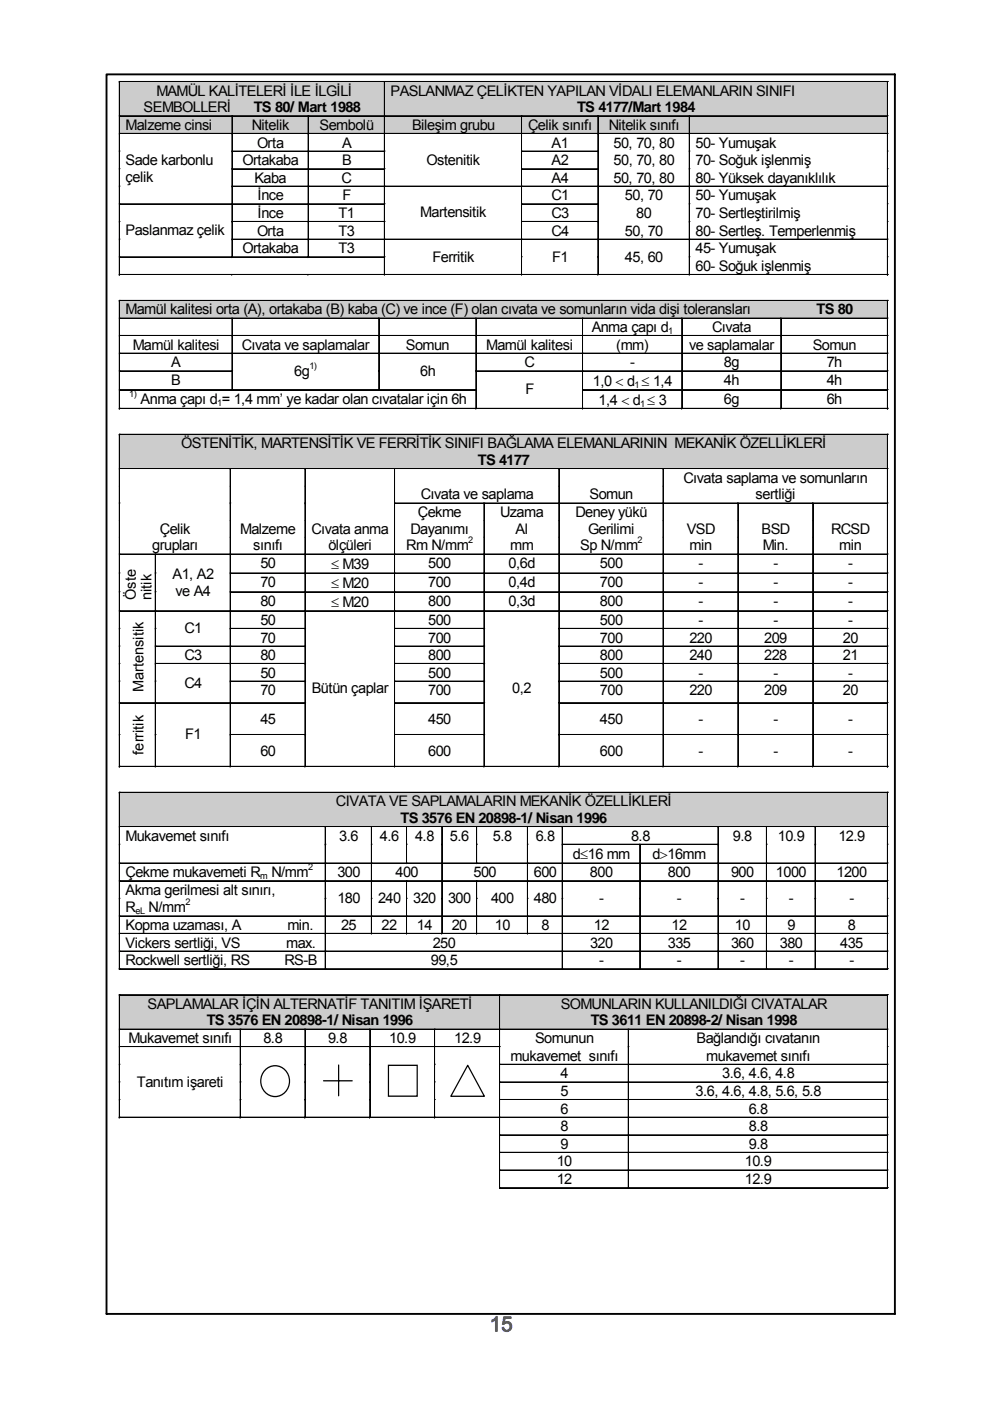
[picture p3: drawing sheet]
<svg xmlns="http://www.w3.org/2000/svg" width="210mm" height="297mm" viewBox="0 0 210 297" stroke-linecap="round" stroke-linejoin="round" font-family="sans-serif">
<path d="M22.6 15.8h167.1v262.8h-167.1z" fill="none" stroke="#000" stroke-width=".4"/>
<g fill="#ccc">
<path d="M26.6 17.5h53.7v3.5h-53.7z"/>
<path d="M26.6 21h53.7v3.5h-53.7z"/>
<path d="M25.5 17.5h1.1v7h-1.1z"/>
<path d="M80.3 17.5h1.2v7h-1.2z"/>
<path d="M82.8 17.5h104.2v3.5h-104.2z"/>
<path d="M82.8 21h104.2v3.5h-104.2z"/>
<path d="M81.7 17.5h1.1v7h-1.1z"/>
<path d="M187 17.5h1.2v7h-1.2z"/>
</g>
<path d="M25.3 17.3h.2v.2h-.2zM81.5 17.3h.2v.2h-.2zM188.2 17.3h.1v.2h-.1z" fill="#000"/>
<path d="M25.4 17.5v7M25.5 17.4h56M81.5 17.3v7.2M81.6 17.5v7M81.7 17.4h106.5M188.2 17.3v7.2M188.2 17.5v7M188.3 17.3h-163v7.2" fill="none" stroke="#000" stroke-width=".21"/>
<g fill="#ccc">
<path d="M26.6 24.7h21.4v3.6h-21.4z"/>
<path d="M25.5 24.7h1.1v3.6h-1.1z"/>
<path d="M48 24.7h1.2v3.6h-1.2z"/>
<path d="M50.5 24.7h13.7v3.6h-13.7z"/>
<path d="M49.3 24.7h1.2v3.6h-1.2z"/>
<path d="M64.2 24.7h1.1v3.6h-1.1z"/>
<path d="M66.7 24.7h13.6v3.6h-13.6z"/>
<path d="M65.5 24.7h1.2v3.6h-1.2z"/>
<path d="M80.3 24.7h1.2v3.6h-1.2z"/>
<path d="M82.8 24.7h26.6v3.6h-26.6z"/>
<path d="M81.7 24.7h1.1v3.6h-1.1z"/>
<path d="M109.4 24.7h1.2v3.6h-1.2z"/>
<path d="M111.9 24.7h13.7v3.6h-13.7z"/>
<path d="M110.7 24.7h1.2v3.6h-1.2z"/>
<path d="M125.6 24.7h1.1v3.6h-1.1z"/>
<path d="M128.1 24.7h16.9v3.6h-16.9z"/>
<path d="M126.9 24.7h1.2v3.6h-1.2z"/>
<path d="M145 24.7h1.1v3.6h-1.1z"/>
<path d="M147.5 24.7h39.5v3.6h-39.5z"/>
<path d="M146.3 24.7h1.2v3.6h-1.2z"/>
<path d="M187 24.7h1.2v3.6h-1.2z"/>
</g>
<g fill="#000">
<path d="M25.3 24.5h.2v.2h-.2zM25.3 28.3h.2v.2h-.2zM25.3 32h.2v.2h-.2zM25.3 35.8h.2v.1h-.2zM25.3 39.5h.2v.1h-.2zM49.2 24.5h.1v.2h-.1zM49.2 28.3h.1v.2h-.1zM49.2 32h.1v.2h-.1zM49.2 35.8h.1v.1h-.1zM49.2 39.5h.1v.1h-.1zM65.3 24.5h.2v.2h-.2zM65.3 28.3h.2v.2h-.2z"/>
<path d="M65.3 32h.2v.2h-.2zM65.3 35.8h.2v.1h-.2zM65.3 39.5h.2v.1h-.2zM81.5 24.5h.2v.2h-.2zM81.5 28.3h.2v.2h-.2zM81.5 32h.2v.2h-.2zM81.5 35.8h.2v.1h-.2zM81.5 39.5h.2v.1h-.2zM110.6 24.5h.1v.2h-.1zM110.6 28.3h.1v.2h-.1zM110.6 32h.1v.2h-.1zM110.6 35.8h.1v.1h-.1z"/>
<path d="M110.6 39.5h.1v.1h-.1zM126.7 24.5h.2v.2h-.2zM126.7 28.3h.2v.2h-.2zM126.7 32h.2v.2h-.2zM126.7 35.8h.2v.1h-.2zM126.7 39.5h.2v.1h-.2zM146.1 24.5h.2v.2h-.2zM146.1 28.3h.2v.2h-.2zM146.1 32h.2v.2h-.2zM146.1 35.8h.2v.1h-.2zM146.1 39.5h.2v.1h-.2zM188.2 24.5h.1v.2h-.1z"/>
<path d="M188.2 28.3h.1v.2h-.1zM188.2 32h.1v.2h-.1zM188.2 35.8h.1v.1h-.1zM188.2 39.5h.1v.1h-.1zM25.3 43.2h.2v.2h-.2zM25.3 46.9h.2v.2h-.2zM25.3 50.7h.2v.2h-.2zM25.3 54.4h.2v.2h-.2zM25.3 58.2h.2v.2h-.2zM49.1 54.4h.2v.2h-.2zM49.1 58.2h.2v.2h-.2zM49.2 43.2h.1v.2h-.1z"/>
<path d="M49.2 46.9h.1v.2h-.1zM49.2 50.7h.1v.2h-.1zM49.2 54.4h.1v.2h-.1zM65.3 54.4h.1v.2h-.1zM65.3 58.2h.1v.2h-.1zM65.3 43.2h.2v.2h-.2zM65.3 46.9h.2v.2h-.2zM65.3 50.7h.2v.2h-.2zM65.3 54.4h.2v.2h-.2zM81.5 43.2h.2v.2h-.2zM81.5 46.9h.2v.2h-.2zM81.5 50.7h.2v.2h-.2z"/>
<path d="M81.5 54.4h.2v.2h-.2zM81.5 58.2h.2v.2h-.2zM110.6 43.2h.1v.2h-.1zM110.6 46.9h.1v.2h-.1zM110.6 50.7h.1v.2h-.1zM110.6 54.4h.1v.2h-.1zM110.6 58.2h.1v.2h-.1zM126.7 43.2h.2v.2h-.2zM126.7 46.9h.2v.2h-.2zM126.7 50.7h.2v.2h-.2zM126.7 54.4h.2v.2h-.2zM126.7 58.2h.2v.2h-.2z"/>
<path d="M146.1 43.2h.2v.2h-.2zM146.1 46.9h.2v.2h-.2zM146.1 50.7h.2v.2h-.2zM146.1 54.4h.2v.2h-.2zM146.1 58.2h.2v.2h-.2zM188.2 43.2h.1v.2h-.1zM188.2 46.9h.1v.2h-.1zM188.2 50.7h.1v.2h-.1zM188.2 54.4h.1v.2h-.1zM188.2 58.2h.1v.2h-.1z"/>
</g>
<g fill="none" stroke="#000" stroke-width=".21">
<path d="M25.3 28.3h163M25.3 32h.2M25.3 35.8h.2M25.3 39.5h.2M25.4 24.7v3.6M25.4 28.5v3.5M25.4 32.2v3.6M25.4 35.9v3.6M25.4 39.6v3.6M25.5 24.6h23.7M25.5 28.4h23.7M49.2 24.5v30.1"/>
<path d="M49.2 32h32.5M49.2 35.8h32.5M49.2 39.5h139.1M49.3 24.7v3.6M49.3 28.5v3.5M49.3 32.2v3.6M49.3 35.9v3.6M49.3 39.6v3.6M49.3 24.6h16M49.3 28.4h16M49.3 32.1h16M49.3 35.9h16"/>
<path d="M49.3 39.5h16M65.3 24.5v30.1M65.4 24.7v3.6M65.4 28.5v3.5M65.4 32.2v3.6M65.4 35.9v3.6M65.4 39.6v3.6M65.5 24.6h16M65.5 28.4h16M65.5 32.1h16M65.5 35.9h16M65.5 39.5h16"/>
<path d="M81.5 24.5v33.9M81.6 24.7v3.6M81.6 28.5v3.5M81.6 32.2v3.6M81.6 35.9v3.6M81.6 39.6v3.6M81.7 24.6h28.9M81.7 28.4h28.9M81.7 39.5h28.9M110.6 24.5v33.9M110.6 32h16.3M110.6 35.8h16.3"/>
<path d="M110.7 24.7v3.6M110.7 28.5v3.5M110.7 32.2v3.6M110.7 35.9v3.6M110.7 39.6v3.6M110.7 24.6h16M110.7 28.4h16M110.7 32.1h16M110.7 35.9h16M110.7 39.5h16M126.7 24.5v33.9M126.8 24.7v3.6"/>
<path d="M126.8 28.5v3.5M126.8 32.2v3.6M126.8 35.9v3.6M126.8 39.6v3.6M126.9 24.6h19.2M126.9 28.4h19.2M126.9 39.5h19.2M146.1 24.5v33.9M146.1 32h.2M146.1 35.8h.2M146.2 24.7v3.6M146.2 28.5v3.5"/>
<path d="M146.2 32.2v3.6M146.2 35.9v3.6M146.2 39.6v3.6M146.3 24.6h41.9M146.3 28.4h41.9M146.3 39.5h41.9M188.2 24.5v33.9M188.2 32h.1M188.2 35.8h.1M188.2 24.7v3.6M188.2 28.5v3.5M188.2 32.2v3.6"/>
<path d="M188.2 35.9v3.6M188.2 39.6v3.6M188.3 24.5h-163v33.9M25.3 43.2h56.4M25.3 46.9h.2M25.3 50.7h.2M25.3 54.4h56.4M25.3 58.2h163M25.4 43.4v3.5M25.4 47.1v3.6M25.4 50.9v3.5M25.4 54.6v3.6"/>
<path d="M25.5 43.3h23.7M25.5 54.5h23.6M25.5 58.3h23.6M49.1 54.4v.2M49.1 58.2v.2M49.2 46.9h32.5M49.2 50.7h139.1M49.3 43.4v3.5M49.3 47.1v3.6M49.3 50.9v3.5M49.3 58.3h16M49.3 43.3h16"/>
<path d="M49.3 47h16M49.3 50.8h16M49.3 54.5h16M65.3 58.2v.2M65.4 43.4v3.5M65.4 47.1v3.6M65.4 50.9v3.5M65.4 58.3h16.1M65.5 43.3h16M65.5 47h16M65.5 50.8h16M65.5 54.5h16"/>
<path d="M81.6 43.4v3.5M81.6 47.1v3.6M81.6 50.9v3.5M81.6 54.6v3.6M81.7 50.8h28.9M81.7 58.3h28.9M110.6 43.2h16.3M110.6 46.9h16.3M110.6 54.4h.1M110.7 43.4v3.5M110.7 47.1v3.6M110.7 50.9v3.5"/>
<path d="M110.7 54.6v3.6M110.7 43.3h16M110.7 47h16M110.7 50.8h16M110.7 58.3h16M126.7 54.4h.2M126.8 43.4v3.5M126.8 47.1v3.6M126.8 50.9v3.5M126.8 54.6v3.6M126.9 50.8h19.2M126.9 58.3h19.2"/>
<path d="M146.1 43.2h.2M146.1 46.9h.2M146.1 54.4h.2M146.2 43.4v3.5M146.2 47.1v3.6M146.2 50.9v3.5M146.2 54.6v3.6M146.3 50.8h41.9M146.3 58.3h41.9M188.2 43.2h.1M188.2 46.9h.1M188.2 54.4h.1"/>
<path d="M188.2 43.4v3.5M188.2 47.1v3.6M188.2 50.9v3.5M188.2 54.6v3.6"/>
</g>
<g fill="#ccc">
<path d="M26.6 63.9h160.4v3.5h-160.4z"/>
<path d="M25.5 63.9h1.1v3.5h-1.1z"/>
<path d="M187 63.9h1.2v3.5h-1.2z"/>
</g>
<path d="M25.5 67.4h162.7" fill="none" stroke="#ccc" stroke-width=".21"/>
<g fill="#000">
<path d="M25.3 63.7h.2v.2h-.2zM25.3 67.4h.2v.2h-.2zM25.3 71.1h.2v.2h-.2zM25.3 74.9h.2v.2h-.2zM25.3 78.6h.2v.2h-.2zM49.2 67.4h.1v.2h-.1zM49.2 71.1h.1v.2h-.1zM49.2 74.9h.1v.2h-.1zM49.2 78.6h.1v.2h-.1zM80.3 67.4h.2v.2h-.2zM80.3 71.1h.2v.2h-.2zM80.3 74.9h.2v.2h-.2z"/>
<path d="M80.3 78.6h.2v.2h-.2zM100.9 67.4h.1v.2h-.1zM100.9 71.1h.1v.2h-.1zM100.9 74.9h.1v.2h-.1zM100.9 78.6h.1v.2h-.1zM123.5 67.4h.2v.2h-.2zM123.5 71.1h.2v.2h-.2zM123.5 74.9h.2v.2h-.2zM123.5 78.6h.2v.2h-.2zM144.5 67.4h.2v.2h-.2zM144.5 71.1h.2v.2h-.2zM144.5 74.9h.2v.2h-.2z"/>
<path d="M144.5 78.6h.2v.2h-.2zM165.5 67.4h.2v.2h-.2zM165.5 71.1h.2v.2h-.2zM165.5 74.9h.2v.2h-.2zM165.5 78.6h.2v.2h-.2zM188.2 63.7h.1v.2h-.1zM188.2 67.4h.1v.2h-.1zM188.2 71.1h.1v.2h-.1zM188.2 74.9h.1v.2h-.1zM188.2 78.6h.1v.2h-.1zM25.3 82.6h.2v.2h-.2zM25.3 86.6h.2v.2h-.2z"/>
<path d="M49.2 82.6h.1v.2h-.1zM80.3 82.6h.2v.2h-.2zM100.9 82.6h.1v.2h-.1zM100.9 86.6h.1v.2h-.1zM123.5 82.6h.2v.2h-.2zM123.5 86.6h.2v.2h-.2zM144.5 82.6h.2v.2h-.2zM144.5 86.6h.2v.2h-.2zM165.5 82.6h.2v.2h-.2zM165.5 86.6h.2v.2h-.2zM188.2 82.6h.1v.2h-.1zM188.2 86.6h.1v.2h-.1z"/>
</g>
<g fill="none" stroke="#000" stroke-width=".21">
<path d="M25.3 67.4h163M25.3 71.1h163M25.3 74.9h163M25.3 78.6h24M25.4 63.9v3.5M25.4 67.6v3.5M25.4 71.3v3.6M25.4 75.1v3.5M25.4 78.8v3.8M25.5 63.8h162.7M25.5 67.5h23.7M25.5 71.2h23.7"/>
<path d="M25.5 75h23.7M25.5 78.7h23.7M49.2 67.4v15.4M49.3 67.6v3.5M49.3 71.3v3.6M49.3 75.1v3.5M49.3 78.8v3.8M49.3 67.5h31M49.3 71.2h31M49.3 75h31M80.3 67.4v15.4M80.3 78.6h.2"/>
<path d="M80.4 67.6v3.5M80.4 71.3v3.6M80.4 75.1v3.5M80.4 78.8v3.8M80.5 67.5h20.4M80.5 71.2h20.4M80.5 75h20.4M100.9 67.4v19.4M100.9 78.6h87.4M101 67.6v3.5M101 71.3v3.6M101 75.1v3.5"/>
<path d="M101 78.8v3.8M101 67.5h22.5M101 71.2h22.5M101 75h22.5M101 78.7h22.5M123.5 67.4v19.4M123.6 67.6v3.5M123.6 71.3v3.6M123.6 75.1v3.5M123.6 78.8v3.8M123.7 67.5h20.8M123.7 71.2h20.8"/>
<path d="M123.7 75h20.8M123.7 78.7h20.8M144.5 67.4v19.4M144.6 67.6v3.5M144.6 71.3v3.6M144.6 75.1v3.5M144.6 78.8v3.8M144.7 67.5h20.8M144.7 71.2h20.8M144.7 75h20.8M144.7 78.7h20.8M165.5 67.4v19.4"/>
<path d="M165.6 67.6v3.5M165.6 71.3v3.6M165.6 75.1v3.5M165.6 78.8v3.8M165.7 67.5h22.5M165.7 71.2h22.5M165.7 75h22.5M165.7 78.7h22.5M188.2 63.7v23.1M188.2 63.9v3.5M188.2 67.6v3.5M188.2 71.3v3.6"/>
<path d="M188.2 75.1v3.5M188.2 78.8v3.8M188.3 63.7h-163v23.1M25.3 82.6h75.7M25.3 86.6h163M25.4 82.8v3.8M25.5 82.7h23.7M25.5 86.7h75.4M49.3 82.7h31M80.5 82.7h20.4M101 82.8v3.8M101 86.7h22.5"/>
<path d="M123.5 82.6h64.8M123.6 82.8v3.8M123.7 82.7h20.8M123.7 86.7h20.8M144.6 82.8v3.8M144.7 82.7h20.8M144.7 86.7h20.8M165.6 82.8v3.8M165.7 82.7h22.5M165.7 86.7h22.5M188.2 82.8v3.8"/>
</g>
<g fill="#ccc">
<path d="M26.6 92.3h160.4v3.5h-160.4z"/>
<path d="M26.6 95.8h160.4v3.5h-160.4z"/>
<path d="M25.5 92.3h1.1v7h-1.1z"/>
<path d="M187 92.3h1.2v7h-1.2z"/>
</g>
<g fill="#000">
<path d="M25.3 92.1h.2v.2h-.2zM25.3 99.3h.2v.2h-.2zM48.8 99.3h.2v.2h-.2zM64.6 99.3h.2v.2h-.2zM83.7 99.3h.1v.2h-.1zM118.5 99.3h.1v.2h-.1zM140.6 99.3h.1v.2h-.1zM188.2 92.1h.1v.2h-.1zM188.2 99.3h.1v.2h-.1zM25.3 106.6h.2v.2h-.2zM25.3 117.5h.2v.1h-.2zM32.9 117.5h.2v.1h-.2z"/>
<path d="M48.8 106.6h.2v.2h-.2zM48.8 117.5h.2v.1h-.2zM64.6 106.6h.2v.2h-.2zM64.6 117.5h.2v.1h-.2zM83.7 106.6h.1v.2h-.1zM83.7 117.5h.1v.1h-.1zM102.6 106.6h.2v.2h-.2zM102.6 117.5h.2v.1h-.2zM118.5 106.6h.1v.2h-.1zM118.5 117.5h.1v.1h-.1zM140.6 106.6h.1v.2h-.1zM140.6 117.5h.1v.1h-.1z"/>
<path d="M156.4 106.6h.2v.2h-.2zM156.4 117.5h.2v.1h-.2zM172.3 106.6h.2v.2h-.2zM172.3 117.5h.2v.1h-.2zM188.2 106.6h.1v.2h-.1zM188.2 117.5h.1v.1h-.1zM25.3 121.5h.2v.2h-.2zM25.3 125.5h.2v.1h-.2zM25.3 129.5h.2v.1h-.2zM25.3 133.2h.2v.2h-.2zM25.3 137h.2v.1h-.2zM32.9 121.5h.2v.2h-.2z"/>
<path d="M32.9 125.5h.2v.1h-.2zM32.9 129.5h.2v.1h-.2zM32.9 133.2h.2v.2h-.2zM32.9 137h.2v.1h-.2zM48.8 121.5h.2v.2h-.2zM48.8 125.5h.2v.1h-.2zM48.8 129.5h.2v.1h-.2zM48.8 133.2h.2v.2h-.2zM48.8 137h.2v.1h-.2zM64.6 121.5h.2v.2h-.2zM64.6 125.5h.2v.1h-.2zM64.6 129.5h.2v.1h-.2z"/>
<path d="M64.6 133.2h.2v.2h-.2zM64.6 137h.2v.1h-.2zM83.7 121.5h.1v.2h-.1zM83.7 125.5h.1v.1h-.1zM83.7 129.5h.1v.1h-.1zM83.7 133.2h.1v.2h-.1zM83.7 137h.1v.1h-.1zM102.6 121.5h.2v.2h-.2zM102.6 125.5h.2v.1h-.2zM102.6 129.5h.2v.1h-.2zM102.6 133.2h.2v.2h-.2zM102.6 137h.2v.1h-.2z"/>
<path d="M118.5 121.5h.1v.2h-.1zM118.5 125.5h.1v.1h-.1zM118.5 129.5h.1v.1h-.1zM118.5 133.2h.1v.2h-.1zM118.5 137h.1v.1h-.1zM140.6 121.5h.1v.2h-.1zM140.6 125.5h.1v.1h-.1zM140.6 129.5h.1v.1h-.1zM140.6 133.2h.1v.2h-.1zM140.6 137h.1v.1h-.1zM156.4 121.5h.2v.2h-.2zM156.4 125.5h.2v.1h-.2z"/>
<path d="M156.4 129.5h.2v.1h-.2zM156.4 133.2h.2v.2h-.2zM156.4 137h.2v.1h-.2zM172.3 121.5h.2v.2h-.2zM172.3 125.5h.2v.1h-.2zM172.3 129.5h.2v.1h-.2zM172.3 133.2h.2v.2h-.2zM172.3 137h.2v.1h-.2zM188.2 121.5h.1v.2h-.1zM188.2 125.5h.1v.1h-.1zM188.2 129.5h.1v.1h-.1zM188.2 133.2h.1v.2h-.1z"/>
<path d="M188.2 137h.1v.1h-.1zM25.3 140.7h.2v.1h-.2zM25.3 144.4h.2v.2h-.2zM25.3 149h.2v.2h-.2zM25.3 155.7h.2v.2h-.2zM32.9 140.7h.2v.1h-.2zM32.9 144.4h.2v.2h-.2zM32.9 149h.2v.2h-.2zM32.9 155.7h.2v.2h-.2zM48.8 140.7h.2v.1h-.2zM48.8 144.4h.2v.2h-.2zM48.8 149h.2v.2h-.2z"/>
<path d="M48.8 155.7h.2v.2h-.2zM64.6 140.7h.2v.1h-.2zM64.6 144.4h.2v.2h-.2zM64.6 149h.2v.2h-.2zM64.6 155.7h.2v.2h-.2zM83.7 140.7h.1v.1h-.1zM83.7 144.4h.1v.2h-.1zM83.7 149h.1v.2h-.1zM83.7 155.7h.1v.2h-.1zM102.6 140.7h.2v.1h-.2zM102.6 144.4h.2v.2h-.2zM102.6 149h.2v.2h-.2z"/>
<path d="M102.6 155.7h.2v.2h-.2zM118.5 140.7h.1v.1h-.1zM118.5 144.4h.1v.2h-.1zM118.5 149h.1v.2h-.1zM118.5 155.7h.1v.2h-.1zM140.6 140.7h.1v.1h-.1zM140.6 144.4h.1v.2h-.1zM140.6 149h.1v.2h-.1zM140.6 155.7h.1v.2h-.1zM156.4 140.7h.2v.1h-.2zM156.4 144.4h.2v.2h-.2zM156.4 149h.2v.2h-.2z"/>
<path d="M156.4 155.7h.2v.2h-.2zM172.3 140.7h.2v.1h-.2zM172.3 144.4h.2v.2h-.2zM172.3 149h.2v.2h-.2zM172.3 155.7h.2v.2h-.2zM188.2 140.7h.1v.1h-.1zM188.2 144.4h.1v.2h-.1zM188.2 149h.1v.2h-.1zM188.2 155.7h.1v.2h-.1zM25.3 162.5h.2v.2h-.2zM32.9 162.5h.2v.2h-.2zM48.8 162.5h.2v.2h-.2z"/>
<path d="M64.6 162.5h.2v.2h-.2zM83.7 162.5h.1v.2h-.1zM102.6 162.5h.2v.2h-.2zM118.5 162.5h.1v.2h-.1zM140.6 162.5h.1v.2h-.1zM156.4 162.5h.2v.2h-.2zM172.3 162.5h.2v.2h-.2zM188.2 162.5h.1v.2h-.1z"/>
</g>
<g fill="none" stroke="#000" stroke-width=".21">
<path d="M25.3 99.3h163M25.4 92.3v7M25.4 99.5v7.1M25.5 92.2h162.7M25.5 99.4h23.3M48.8 99.3v63.4M48.9 99.5v7.1M49 99.4h15.6M64.6 99.3v63.4M64.7 99.5v7.1M64.8 99.4h18.9M83.7 99.3v63.4"/>
<path d="M83.7 99.5v7.1M83.8 99.4h34.7M118.5 99.3v63.4M118.6 99.5v7.1M118.6 99.4h22M140.6 99.3v63.4M140.7 99.5v7.1M140.7 99.4h47.5M188.2 92.1v70.6M188.2 92.3v7M188.2 99.5v7.1M188.3 92.1h-163v70.6"/>
<path d="M25.3 106.6h.2M25.3 117.5h163M25.4 106.8v10.7M25.4 117.6v3.9M25.5 117.5h7.4M32.9 117.5v45.2M33 117.6v3.9M33.1 117.5h15.7M48.8 106.6h.2M48.9 106.8v10.7M48.9 117.6v3.9M49 117.5h15.6"/>
<path d="M64.6 106.6h.2M64.7 106.8v10.7M64.7 117.6v3.9M64.8 117.5h18.9M83.7 106.6h104.6M83.7 106.8v10.7M83.7 117.6v3.9M83.8 106.7h18.8M83.8 117.5h18.8M102.6 106.6v56.1M102.7 106.8v10.7M102.7 117.6v3.9"/>
<path d="M102.8 106.7h15.7M102.8 117.5h15.7M118.6 106.8v10.7M118.6 117.6v3.9M118.6 106.7h22M118.6 117.5h22M140.7 106.8v10.7M140.7 117.6v3.9M140.7 106.7h15.7M140.7 117.5h15.7M156.4 106.6v56.1M156.5 106.8v10.7"/>
<path d="M156.5 117.6v3.9M156.6 106.7h15.7M156.6 117.5h15.7M172.3 106.6v56.1M172.4 106.8v10.7M172.4 117.6v3.9M172.5 106.7h15.7M172.5 117.5h15.7M188.2 106.8v10.7M188.2 117.6v3.9M25.3 121.5h.2M25.3 125.5h.2"/>
<path d="M25.3 129.5h163M25.3 133.2h.2M25.3 137h.2M25.4 121.7v3.8M25.4 125.6v3.9M25.4 129.6v3.6M25.4 133.4v3.6M25.4 137.1v3.6M25.5 129.6h7.4M32.9 121.5h.2M32.9 125.5h.2M32.9 133.2h.2"/>
<path d="M32.9 137h31.9M33 121.7v3.8M33 125.6v3.9M33 129.6v3.6M33 133.4v3.6M33 137.1v3.6M33.1 129.6h15.7M33.1 137.1h15.7M48.8 121.5h139.5M48.8 125.5h139.5M48.8 133.2h16M48.9 121.7v3.8"/>
<path d="M48.9 125.6v3.9M48.9 129.6v3.6M48.9 133.4v3.6M48.9 137.1v3.6M49 121.6h15.6M49 125.5h15.6M49 129.6h15.6M49 133.3h15.6M49 137.1h15.6M64.7 121.7v3.8M64.7 125.6v3.9M64.7 129.6v3.6"/>
<path d="M64.7 133.4v3.6M64.7 137.1v3.6M64.8 121.6h18.9M64.8 125.5h18.9M64.8 129.6h18.9M83.7 133.2h19.1M83.7 137h19.1M83.7 121.7v3.8M83.7 125.6v3.9M83.7 129.6v3.6M83.7 133.4v3.6M83.7 137.1v3.6"/>
<path d="M83.8 121.6h18.8M83.8 125.5h18.8M83.8 129.6h18.8M83.8 133.3h18.8M83.8 137.1h18.8M102.7 121.7v3.8M102.7 125.6v3.9M102.7 129.6v3.6M102.7 133.4v3.6M102.7 137.1v3.6M102.8 121.6h15.7M102.8 125.5h15.7"/>
<path d="M102.8 129.6h15.7M118.5 133.2h69.8M118.5 137h69.8M118.6 121.7v3.8M118.6 125.6v3.9M118.6 129.6v3.6M118.6 133.4v3.6M118.6 137.1v3.6M118.6 121.6h22M118.6 125.5h22M118.6 129.6h22M118.6 133.3h22"/>
<path d="M118.6 137.1h22M140.7 121.7v3.8M140.7 125.6v3.9M140.7 129.6v3.6M140.7 133.4v3.6M140.7 137.1v3.6M140.7 121.6h15.7M140.7 125.5h15.7M140.7 129.6h15.7M140.7 133.3h15.7M140.7 137.1h15.7M156.5 121.7v3.8"/>
<path d="M156.5 125.6v3.9M156.5 129.6v3.6M156.5 133.4v3.6M156.5 137.1v3.6M156.6 121.6h15.7M156.6 125.5h15.7M156.6 129.6h15.7M156.6 133.3h15.7M156.6 137.1h15.7M172.4 121.7v3.8M172.4 125.6v3.9M172.4 129.6v3.6"/>
<path d="M172.4 133.4v3.6M172.4 137.1v3.6M172.5 121.6h15.7M172.5 125.5h15.7M172.5 129.6h15.7M172.5 133.3h15.7M172.5 137.1h15.7M188.2 121.7v3.8M188.2 125.6v3.9M188.2 129.6v3.6M188.2 133.4v3.6M188.2 137.1v3.6"/>
<path d="M25.3 140.7h.2M25.3 144.4h.2M25.3 149h39.5M25.3 155.7h.2M25.4 140.8v3.6M25.4 144.6v4.4M25.4 149.2v6.5M25.4 155.9v6.6M25.5 149.1h7.4M32.9 140.7h31.9M32.9 144.4h.2M32.9 155.7h.2"/>
<path d="M33 140.8v3.6M33 144.6v4.4M33 149.2v6.5M33 155.9v6.6M33.1 140.7h15.7M33.1 149.1h15.7M48.8 144.4h16M48.8 155.7h16M48.9 140.8v3.6M48.9 144.6v4.4M48.9 149.2v6.5M48.9 155.9v6.6"/>
<path d="M49 140.7h15.6M49 144.5h15.6M49 149.1h15.6M49 155.8h15.6M64.7 140.8v3.6M64.7 144.6v4.4M64.7 149.2v6.5M64.7 155.9v6.6M83.7 140.7h19.1M83.7 144.4h19.1M83.7 149h19.1M83.7 155.7h19.1"/>
<path d="M83.7 140.8v3.6M83.7 144.6v4.4M83.7 149.2v6.5M83.7 155.9v6.6M83.8 140.7h18.8M83.8 144.5h18.8M83.8 149.1h18.8M83.8 155.8h18.8M102.7 140.8v3.6M102.7 144.6v4.4M102.7 149.2v6.5M102.7 155.9v6.6"/>
<path d="M118.5 140.7h69.8M118.5 144.4h69.8M118.5 149h69.8M118.5 155.7h69.8M118.6 140.8v3.6M118.6 144.6v4.4M118.6 149.2v6.5M118.6 155.9v6.6M118.6 140.7h22M118.6 144.5h22M118.6 149.1h22M118.6 155.8h22"/>
<path d="M140.7 140.8v3.6M140.7 144.6v4.4M140.7 149.2v6.5M140.7 155.9v6.6M140.7 140.7h15.7M140.7 144.5h15.7M140.7 149.1h15.7M140.7 155.8h15.7M156.5 140.8v3.6M156.5 144.6v4.4M156.5 149.2v6.5M156.5 155.9v6.6"/>
<path d="M156.6 140.7h15.7M156.6 144.5h15.7M156.6 149.1h15.7M156.6 155.8h15.7M172.4 140.8v3.6M172.4 144.6v4.4M172.4 149.2v6.5M172.4 155.9v6.6M172.5 140.7h15.7M172.5 144.5h15.7M172.5 149.1h15.7M172.5 155.8h15.7"/>
<path d="M188.2 140.8v3.6M188.2 144.6v4.4M188.2 149.2v6.5M188.2 155.9v6.6M25.3 162.5h163M25.5 162.6h7.4M33.1 162.6h15.7M49 162.6h15.6M64.8 162.6h18.9M83.8 162.6h18.8M102.8 162.6h15.7M118.6 162.6h22"/>
<path d="M140.7 162.6h15.7M156.6 162.6h15.7M172.5 162.6h15.7"/>
</g>
<g fill="#ccc">
<path d="M26.6 168.2h160.4v3.5h-160.4z"/>
<path d="M26.6 171.7h160.4v3.5h-160.4z"/>
<path d="M25.5 168.2h1.1v7h-1.1z"/>
<path d="M187 168.2h1.2v7h-1.2z"/>
</g>
<g fill="#000">
<path d="M25.3 168h.2v.2h-.2zM25.3 175.2h.2v.2h-.2zM25.3 179h.2v.2h-.2zM68.9 175.2h.2v.2h-.2zM68.9 179h.2v.2h-.2zM78.7 175.2h.2v.2h-.2zM78.7 179h.2v.2h-.2zM86.2 175.2h.2v.2h-.2zM86.2 179h.2v.2h-.2zM93.6 175.2h.2v.2h-.2zM93.6 179h.2v.2h-.2zM101 175.2h.2v.2h-.2z"/>
<path d="M101 179h.2v.2h-.2zM111.8 175.2h.2v.2h-.2zM111.8 179h.2v.2h-.2zM119.2 175.2h.2v.2h-.2zM119.2 179h.2v.2h-.2zM135.6 179h.2v.2h-.2zM152.2 175.2h.2v.2h-.2zM152.2 179h.2v.2h-.2zM162.5 175.2h.2v.2h-.2zM162.5 179h.2v.2h-.2zM172.8 175.2h.2v.2h-.2zM172.8 179h.2v.2h-.2z"/>
<path d="M188.2 168h.1v.2h-.1zM188.2 175.2h.1v.2h-.1zM188.2 179h.1v.2h-.1zM25.3 183h.2v.1h-.2zM25.3 186.7h.2v.2h-.2zM25.3 190.4h.2v.2h-.2zM25.3 194.2h.2v.2h-.2zM25.3 197.9h.2v.2h-.2zM68.9 183h.2v.1h-.2zM68.9 186.7h.2v.2h-.2zM68.9 190.4h.2v.2h-.2zM68.9 194.2h.2v.2h-.2z"/>
<path d="M68.9 197.9h.2v.2h-.2zM78.7 183h.2v.1h-.2zM78.7 186.7h.2v.2h-.2zM78.7 190.4h.2v.2h-.2zM78.7 194.2h.2v.2h-.2zM78.7 197.9h.2v.2h-.2zM86.2 183h.2v.1h-.2zM86.2 186.7h.2v.2h-.2zM86.2 190.4h.2v.2h-.2zM86.2 194.2h.2v.2h-.2zM86.2 197.9h.2v.2h-.2zM93.6 183h.2v.1h-.2z"/>
<path d="M93.6 186.7h.2v.2h-.2zM93.6 190.4h.2v.2h-.2zM93.6 194.2h.2v.2h-.2zM93.6 197.9h.2v.2h-.2zM101 183h.2v.1h-.2zM101 186.7h.2v.2h-.2zM101 190.4h.2v.2h-.2zM101 194.2h.2v.2h-.2zM101 197.9h.2v.2h-.2zM111.8 183h.2v.1h-.2zM111.8 186.7h.2v.2h-.2zM111.8 190.4h.2v.2h-.2z"/>
<path d="M111.8 194.2h.2v.2h-.2zM111.8 197.9h.2v.2h-.2zM119.2 183h.2v.1h-.2zM119.2 186.7h.2v.2h-.2zM119.2 190.4h.2v.2h-.2zM119.2 194.2h.2v.2h-.2zM119.2 197.9h.2v.2h-.2zM135.6 183h.2v.1h-.2zM135.6 186.7h.2v.2h-.2zM135.6 190.4h.2v.2h-.2zM135.6 194.2h.2v.2h-.2zM135.6 197.9h.2v.2h-.2z"/>
<path d="M152.2 183h.2v.1h-.2zM152.2 186.7h.2v.2h-.2zM152.2 190.4h.2v.2h-.2zM152.2 194.2h.2v.2h-.2zM152.2 197.9h.2v.2h-.2zM162.5 183h.2v.1h-.2zM162.5 186.7h.2v.2h-.2zM162.5 190.4h.2v.2h-.2zM162.5 194.2h.2v.2h-.2zM162.5 197.9h.2v.2h-.2zM172.8 183h.2v.1h-.2zM172.8 186.7h.2v.2h-.2z"/>
<path d="M172.8 190.4h.2v.2h-.2zM172.8 194.2h.2v.2h-.2zM172.8 197.9h.2v.2h-.2zM188.2 183h.1v.1h-.1zM188.2 186.7h.1v.2h-.1zM188.2 190.4h.1v.2h-.1zM188.2 194.2h.1v.2h-.1zM188.2 197.9h.1v.2h-.1zM25.3 201.6h.2v.2h-.2zM25.3 205.4h.2v.2h-.2zM68.9 201.6h.2v.2h-.2zM68.9 205.4h.2v.2h-.2z"/>
<path d="M119.2 201.6h.2v.2h-.2zM119.2 205.4h.2v.2h-.2zM135.6 201.6h.2v.2h-.2zM135.6 205.4h.2v.2h-.2zM152.2 201.6h.2v.2h-.2zM152.2 205.4h.2v.2h-.2zM162.5 201.6h.2v.2h-.2zM162.5 205.4h.2v.2h-.2zM172.8 201.6h.2v.2h-.2zM172.8 205.4h.2v.2h-.2zM188.2 201.6h.1v.2h-.1zM188.2 205.4h.1v.2h-.1z"/>
</g>
<g fill="none" stroke="#000" stroke-width=".21">
<path d="M25.3 175.2h163M25.3 179h.2M25.4 168.2v7M25.4 175.4v3.6M25.4 179.2v3.8M25.5 168.1h162.7M25.5 175.3h43.4M68.9 175.2v30.4M68.9 179h.2M69 175.4v3.6M69 179.2v3.8M69.1 175.3h9.6"/>
<path d="M78.7 175.2v22.9M78.7 179h.2M78.8 175.4v3.6M78.8 179.2v3.8M78.9 175.3h7.3M86.2 175.2v7.9M86.2 179h.2M86.3 175.4v3.6M86.3 179.2v3.8M86.4 175.3h7.2M93.6 175.2v22.9M93.6 179h.2"/>
<path d="M93.7 175.4v3.6M93.7 179.2v3.8M93.8 175.3h7.2M101 175.2v7.9M101 179h.2M101.1 175.4v3.6M101.1 179.2v3.8M101.2 175.3h10.6M111.8 175.2v22.9M111.8 179h.2M111.9 175.4v3.6M111.9 179.2v3.8"/>
<path d="M112 175.3h7.2M119.2 175.2v30.4M119.2 179h33.2M119.3 175.4v3.6M119.3 179.2v3.8M119.4 175.3h32.8M119.4 179.1h16.2M135.6 179v26.6M135.7 179.2v3.8M135.8 179.1h16.4M152.2 175.2v30.4M152.3 175.4v3.6"/>
<path d="M152.3 179.2v3.8M152.4 175.3h10.1M162.5 175.2v30.4M162.5 179h.2M162.6 175.4v3.6M162.6 179.2v3.8M162.7 175.3h10.1M172.8 175.2v30.4M172.8 179h.2M172.9 175.4v3.6M172.9 179.2v3.8M173 175.3h15.2"/>
<path d="M188.2 168v37.6M188.2 179h.1M188.2 168.2v7M188.2 175.4v3.6M188.2 179.2v3.8M188.3 168h-163v37.6M25.3 183h163M25.3 186.7h163M25.3 190.5h.2M25.3 194.2h163M25.3 197.9h163M25.4 183.1v3.6"/>
<path d="M25.4 186.9v3.5M25.4 190.6v3.6M25.4 194.4v3.5M25.4 198.1v3.5M25.5 183h43.4M25.5 186.8h43.4M25.5 194.3h43.4M25.5 198h43.4M68.9 190.5h.2M69 183.1v3.6M69 186.9v3.5M69 190.6v3.6"/>
<path d="M69 194.4v3.5M69 198.1v3.5M69.1 183h9.6M69.1 186.8h9.6M69.1 194.3h9.6M69.1 198h9.6M78.7 190.5h.2M78.8 183.1v3.6M78.8 186.9v3.5M78.8 190.6v3.6M78.8 194.4v3.5M78.9 183h7.3"/>
<path d="M78.9 186.8h7.3M78.9 194.3h7.3M78.9 198h7.3M86.2 186.7v11.4M86.2 190.5h.2M86.3 186.9v3.5M86.3 190.6v3.6M86.3 194.4v3.5M86.4 183h7.2M86.4 186.8h7.2M86.4 194.3h7.2M86.4 198h7.2"/>
<path d="M93.6 190.5h.2M93.7 183.1v3.6M93.7 186.9v3.5M93.7 190.6v3.6M93.7 194.4v3.5M93.8 183h7.2M93.8 186.8h7.2M93.8 194.3h7.2M93.8 198h7.2M101 186.7v11.4M101 190.5h.2M101.1 186.9v3.5"/>
<path d="M101.1 190.6v3.6M101.1 194.4v3.5M101.2 183h10.6M101.2 186.8h10.6M101.2 194.3h10.6M101.2 198h10.6M111.8 190.5h.2M111.9 183.1v3.6M111.9 186.9v3.5M111.9 190.6v3.6M111.9 194.4v3.5M112 183h7.2"/>
<path d="M112 186.8h7.2M112 194.3h7.2M112 198h7.2M119.2 190.5h.2M119.3 183.1v3.6M119.3 186.9v3.5M119.3 190.6v3.6M119.3 194.4v3.5M119.3 198.1v3.5M119.4 183h16.2M119.4 186.8h16.2M119.4 194.3h16.2"/>
<path d="M119.4 198h16.2M135.6 190.5h.2M135.7 183.1v3.6M135.7 186.9v3.5M135.7 190.6v3.6M135.7 194.4v3.5M135.7 198.1v3.5M135.8 183h16.4M135.8 186.8h16.4M135.8 194.3h16.4M135.8 198h16.4M152.2 190.5h.2"/>
<path d="M152.3 183.1v3.6M152.3 186.9v3.5M152.3 190.6v3.6M152.3 194.4v3.5M152.3 198.1v3.5M152.4 183h10.1M152.4 186.8h10.1M152.4 194.3h10.1M152.4 198h10.1M162.5 190.5h.2M162.6 183.1v3.6M162.6 186.9v3.5"/>
<path d="M162.6 190.6v3.6M162.6 194.4v3.5M162.6 198.1v3.5M162.7 183h10.1M162.7 186.8h10.1M162.7 194.3h10.1M162.7 198h10.1M172.8 190.5h.2M172.9 183.1v3.6M172.9 186.9v3.5M172.9 190.6v3.6M172.9 194.4v3.5"/>
<path d="M172.9 198.1v3.5M173 183h15.2M173 186.8h15.2M173 194.3h15.2M173 198h15.2M188.2 190.5h.1M188.2 183.1v3.6M188.2 186.9v3.5M188.2 190.6v3.6M188.2 194.4v3.5M188.2 198.1v3.5M25.3 201.6h163"/>
<path d="M25.3 205.4h163M25.4 201.8v3.6M25.5 201.7h43.4M25.5 205.5h43.4M69 201.8v3.6M69.1 201.7h50.1M69.1 205.5h50.1M119.3 201.8v3.6M119.4 201.7h16.2M119.4 205.5h16.2M135.7 201.8v3.6M135.8 201.7h16.4"/>
<path d="M135.8 205.5h16.4M152.3 201.8v3.6M152.4 201.7h10.1M152.4 205.5h10.1M162.6 201.8v3.6M162.7 201.7h10.1M162.7 205.5h10.1M172.9 201.8v3.6M173 201.7h15.2M173 205.5h15.2M188.2 201.8v3.6"/>
</g>
<g fill="#ccc">
<path d="M26.6 211.1h78.2v3.5h-78.2z"/>
<path d="M26.6 214.6h78.2v3.5h-78.2z"/>
<path d="M25.5 211.1h1.1v7h-1.1z"/>
<path d="M104.8 211.1h1.1v7h-1.1z"/>
<path d="M107.3 211.1h79.7v3.5h-79.7z"/>
<path d="M107.3 214.6h79.7v3.5h-79.7z"/>
<path d="M106.1 211.1h1.2v7h-1.2z"/>
<path d="M187 211.1h1.2v7h-1.2z"/>
</g>
<g fill="#000">
<path d="M25.3 210.9h.2v.2h-.2zM25.3 218.2h.2v.2h-.2zM50.9 218.2h.2v.2h-.2zM64.6 218.2h.2v.2h-.2zM78.4 218.2h.1v.2h-.1zM92.1 218.2h.2v.2h-.2zM105.9 210.9h.2v.2h-.2zM105.9 218.2h.2v.2h-.2zM133.2 218.2h.2v.2h-.2zM188.2 210.9h.1v.2h-.1zM188.2 218.2h.1v.2h-.1zM25.3 236.9v.1z"/>
<path d="M25.3 221.9h.2v.2h-.2zM25.3 225.6h.2v.2h-.2zM25.3 229.4h.2v.2h-.2zM25.3 233.1h.2v.2h-.2zM25.3 236.9h.2v.1h-.2zM50.9 236.9h.2v.1h-.2zM50.9 221.9h.2v.2h-.2zM50.9 225.6h.2v.2h-.2zM50.9 229.4h.2v.2h-.2zM50.9 233.1h.2v.2h-.2zM64.6 236.9h.2v.1h-.2zM64.6 221.9h.2v.2h-.2z"/>
<path d="M64.6 225.6h.2v.2h-.2zM64.6 229.4h.2v.2h-.2zM64.6 233.1h.2v.2h-.2zM78.3 236.9h.2v.1h-.2zM78.4 221.9h.1v.2h-.1zM78.4 225.6h.1v.2h-.1zM78.4 229.4h.1v.2h-.1zM78.4 233.1h.1v.2h-.1zM78.4 236.9h.1v.1h-.1zM92.1 236.9h.2v.1h-.2zM92.1 221.9h.2v.2h-.2zM92.1 225.6h.2v.2h-.2z"/>
<path d="M92.1 229.4h.2v.2h-.2zM92.1 233.1h.2v.2h-.2zM105.9 221.9h.2v.2h-.2zM105.9 225.6h.2v.2h-.2zM105.9 229.4h.2v.2h-.2zM105.9 233.1h.2v.2h-.2zM105.9 236.9h.2v.1h-.2zM133.2 221.9h.2v.2h-.2zM133.2 225.6h.2v.2h-.2zM133.2 229.4h.2v.2h-.2zM133.2 233.1h.2v.2h-.2zM133.2 236.9h.2v.1h-.2z"/>
<path d="M188.2 221.9h.1v.2h-.1zM188.2 225.6h.1v.2h-.1zM188.2 229.4h.1v.2h-.1zM188.2 233.1h.1v.2h-.1zM188.2 236.9h.1v.1h-.1zM105.9 240.6h.2v.2h-.2zM105.9 244.3h.2v.2h-.2zM105.9 248.1h.2v.1h-.2zM105.9 251.8h.2v.2h-.2zM133.2 240.6h.2v.2h-.2zM133.2 244.3h.2v.2h-.2zM133.2 248.1h.2v.1h-.2z"/>
<path d="M133.2 251.8h.2v.2h-.2zM188.2 240.6h.1v.2h-.1zM188.2 244.3h.1v.2h-.1zM188.2 248.1h.1v.1h-.1zM188.2 251.8h.1v.2h-.1z"/>
</g>
<g fill="none" stroke="#000" stroke-width=".21">
<path d="M25.3 218.2h163M25.4 211.1v7.1M25.4 218.4v3.5M25.5 211h80.4M25.5 218.3h25.4M50.9 218.2v18.8M51 218.4v3.5M51.1 218.3h13.5M64.6 218.2v18.8M64.7 218.4v3.5M64.8 218.3h13.6M78.4 218.2v18.8"/>
<path d="M78.5 218.4v3.5M78.5 218.3h13.6M92.1 218.2v18.8M92.2 218.4v3.5M92.3 218.3h13.6M105.9 210.9v41.1M106 211.1v7.1M106 218.4v3.5M106.1 211h82.1M106.1 218.3h27.1M133.2 218.2v33.8M133.3 218.4v3.5"/>
<path d="M133.4 218.3h54.8M188.2 210.9v41.1M188.2 211.1v7.1M188.2 218.4v3.5M188.3 210.9h-163v26.1M25.3 236.9v.1M25.3 221.9h80.8M25.3 225.6h.2M25.3 229.4h.2M25.3 233.1h.2M25.3 236.9h163M25.4 222.1v3.5"/>
<path d="M25.4 225.8v3.6M25.4 229.6v3.5M25.4 233.3v3.6M25.5 222h25.4M25.5 237h25.4M50.9 236.9v.1M50.9 225.6h.2M50.9 229.4h.2M50.9 233.1h.2M51 222.1v3.5M51 225.8v3.6M51 229.6v3.5"/>
<path d="M51 233.3v3.6M51.1 222h13.5M51.1 237h13.5M64.6 236.9v.1M64.6 225.6h.2M64.6 229.4h.2M64.6 233.1h.2M64.7 222.1v3.5M64.7 225.8v3.6M64.7 229.6v3.5M64.7 233.3v3.6M64.8 222h13.6"/>
<path d="M64.8 237h13.5M78.3 236.9v.1M78.4 225.6h.1M78.4 229.4h.1M78.4 233.1h.1M78.5 222.1v3.5M78.5 225.8v3.6M78.5 229.6v3.5M78.5 233.3v3.6M78.5 222h13.6M78.5 237h13.6M92.1 236.9v.1"/>
<path d="M92.1 225.6h.2M92.1 229.4h.2M92.1 233.1h.2M92.2 222.1v3.5M92.2 225.8v3.6M92.2 229.6v3.5M92.2 233.3v3.6M92.3 222h13.6M92.3 237h13.6M105.9 225.6h82.4M105.9 229.4h82.4M105.9 233.1h82.4"/>
<path d="M106 222.1v3.5M106 225.8v3.6M106 229.6v3.5M106 233.3v3.6M106 237v3.6M106.1 225.7h27.1M106.1 229.5h27.1M106.1 233.2h27.1M106.1 237h27.1M133.2 221.9h.2M133.3 222.1v3.5M133.3 225.8v3.6"/>
<path d="M133.3 229.6v3.5M133.3 233.3v3.6M133.3 237v3.6M133.4 225.7h54.8M133.4 229.5h54.8M133.4 233.2h54.8M133.4 237h54.8M188.2 221.9h.1M188.2 222.1v3.5M188.2 225.8v3.6M188.2 229.6v3.5M188.2 233.3v3.6"/>
<path d="M188.2 237v3.6M105.9 240.6h82.4M105.9 244.3h82.4M105.9 248.1h82.4M105.9 251.8h82.4M106 240.8v3.5M106 244.5v3.6M106 248.2v3.6M106.1 240.7h27.1M106.1 244.4h27.1M106.1 248.1h27.1M106.1 251.9h27.1"/>
<path d="M133.3 240.8v3.5M133.3 244.5v3.6M133.3 248.2v3.6M133.4 240.7h54.8M133.4 244.4h54.8M133.4 248.1h54.8M133.4 251.9h54.8M188.2 240.8v3.5M188.2 244.5v3.6M188.2 248.2v3.6"/>
</g>
<g fill="#fff" stroke="#000" stroke-width=".27">
<path d="M99.2 225.9l3.5 6.5h-7.1z"/>
<path d="M56.2 226.9a3.1 3.1 0 0 1 4-.3 3.1 3.1 0 0 1 .9 3.9 3.1 3.1 0 0 1-3.8 1.8 3.1 3.1 0 0 1-2-3.7l.2-.7z" fill-rule="evenodd"/>
</g>
<path d="M68.6 229.2h6.1M71.8 225.8v6.5" fill="none" stroke="#000" stroke-width=".27"/>
<path d="M82.4 225.9h6.1v6.5h-6.1z" fill-rule="evenodd" fill="#fff" stroke="#000" stroke-width=".27"/>
<g fill="#00f" stroke="#00f" stroke-width=".21">
<path d="M104.3 279.9l.9-.8h.2v3.2h-.3v-2.5l-.8 .5z" fill-rule="evenodd"/>
<path d="M106.8 279.2h1.6v.3h-1.3l-.1 .9a1.05 1.05 0 0 1 1.4 .5 1.05 1.05 0 0 1-.7 1.4 1.05 1.05 0 0 1-1.3-.8l.4-.1a.69 .69 0 0 0 1.2 .3 .69 .69 0 0 0-.3-1.1 .68 .68 0 0 0-.8 .2h-.4z" fill-rule="evenodd"/>
</g>
<g font-size="3.1" fill="#010000">
<text x="30.5" y="23.7">SEMBOLLERİ</text>
<text x="53.8" y="23.7">TS 80/ Mart 1988</text>
<text x="82.8" y="20.3">PASLANMAZ ÇELİKTEN YAPILAN VİDALI ELEMANLARIN SINIFI</text>
<text x="122.4" y="23.7">TS 4177/Mart 1984</text>
<text x="26.6" y="27.5">Malzeme cinsi</text>
<text x="53.4" y="27.5">Nitelik</text>
<text x="67.8" y="27.5">Sembolü</text>
<text x="87.4" y="27.5">Bileşim grubu</text>
<text x="112" y="27.5">Çelik sınıfı</text>
<text x="129.1" y="27.5">Nitelik sınıfı</text>
<text x="26.6" y="35">Sade karbonlu</text>
<text x="51.4" y="35">Ortakaba</text>
<text x="54.5" y="31.3">Orta</text>
<text x="72.5" y="35">B</text>
<text x="72.5" y="31.3">A</text>
<text x="90.4" y="34.9">Ostenitik</text>
<text x="116.9" y="31.3">A1</text>
<text x="117" y="35">A2</text>
<text x="130.1" y="31.3">50, 70, 80</text>
<text x="130.1" y="35">50, 70, 80</text>
<text x="147.5" y="31.3">50- Yumuşak</text>
<text x="147.5" y="35">70- Soğuk işlenmiş</text>
<text x="26.6" y="38.6">çelik</text>
<text x="54" y="38.8">Kaba</text>
<text x="72.4" y="38.8">C</text>
<text x="116.9" y="38.8">A4</text>
<text x="130.1" y="38.8">50, 70, 80</text>
<text x="147.5" y="38.8">80- Yüksek dayanıklılık</text>
<text x="54.6" y="42.5">İnce</text>
<text x="54.6" y="46.2">İnce</text>
<text x="71.8" y="46.2">T1</text>
<text x="72.6" y="42.5">F</text>
<text x="89.1" y="46.1">Martensitik</text>
<text x="116.9" y="42.5">C1</text>
<text x="116.9" y="46.2">C3</text>
<text x="132.5" y="42.5">50, 70</text>
<text x="134.9" y="46.2">80</text>
<text x="147.5" y="42.5">50- Yumuşak</text>
<text x="147.5" y="46.2">70- Sertleştirilmiş</text>
<text x="26.6" y="49.8">Paslanmaz çelik</text>
<text x="51.4" y="53.7">Ortakaba</text>
<text x="54.5" y="50">Orta</text>
<text x="71.8" y="50">T3</text>
<text x="71.8" y="53.7">T3</text>
<text x="116.9" y="50">C4</text>
<text x="132.5" y="50">50, 70</text>
<text x="147.5" y="50">80- Sertleş. Temperlenmiş</text>
<text x="147.5" y="53.7">45- Yumuşak</text>
<text x="91.7" y="55.5">Ferritik</text>
<text x="117.1" y="55.5">F1</text>
<text x="132.5" y="55.5">45, 60</text>
<text x="147.5" y="57.4">60- Soğuk işlenmiş</text>
<text x="26.6" y="66.7">Mamül kalitesi orta (A), ortakaba (B) kaba (C) ve ince (F) olan cıvata ve somunların vida dişi toleransları</text>
<text x="125.5" y="70.4">Anma çapı d</text>
<text x="151" y="70.4">Cıvata</text>
<text x="173.1" y="66.6">TS 80</text>
<text x="28.1" y="74.1">Mamül kalitesi</text>
<text x="36.3" y="77.9">A</text>
<text x="51.2" y="74.1">Cıvata ve saplamalar</text>
<text x="86.1" y="74.1">Somun</text>
<text x="103.1" y="74.1">Mamül kalitesi</text>
<text x="111.2" y="77.9">C</text>
<text x="130.7" y="74.1">(mm)</text>
<text x="133.6" y="77.9">-</text>
<text x="146.1" y="74.1">ve saplamalar</text>
<text x="153.5" y="77.9">8g</text>
<text x="172.3" y="74.1">Somun</text>
<text x="175.3" y="77.9">7h</text>
<text x="36.3" y="81.6">B</text>
<text x="62.4" y="79.8">6g</text>
<text x="89.1" y="79.8">6h</text>
<text x="111.4" y="83.6">F</text>
<text x="125.7" y="81.9">1,0 &lt; d ≤ 1,4</text>
<text x="153.5" y="81.6">4h</text>
<text x="175.3" y="81.6">4h</text>
<text x="29.8" y="85.6">Anma çapı d = 1,4 mm’ ye kadar olan cıvatalar için 6h</text>
<text x="126.9" y="85.8">1,4 &lt; d ≤ 3</text>
<text x="153.5" y="85.6">6g</text>
<text x="175.3" y="85.6">6h</text>
<text x="38.4" y="95.1">ÖSTENİTİK, MARTENSİTİK VE FERRİTİK SINIFI BAĞLAMA ELEMANLARININ MEKANİK ÖZELLİKLERİ</text>
<text x="101.3" y="98.6">TS 4177</text>
<text x="89.2" y="105.9">Cıvata ve saplama</text>
<text x="125" y="105.9">Somun</text>
<text x="144.9" y="102.3">Cıvata saplama ve somunların</text>
<text x="160.2" y="105.9">sertliği</text>
<text x="33.9" y="113.2">Çelik</text>
<text x="50.9" y="113.2">Malzeme</text>
<text x="66" y="113.2">Cıvata anma</text>
<text x="87.1" y="113.2">Dayanımı</text>
<text x="88.6" y="109.6">Çekme</text>
<text x="106" y="109.6">Uzama</text>
<text x="109.3" y="113.2">Al</text>
<text x="122" y="109.6">Deney yükü</text>
<text x="124.7" y="113.2">Gerilimi</text>
<text x="145.6" y="113.2">VSD</text>
<text x="161.5" y="113.2">BSD</text>
<text x="176.2" y="113.2">RCSD</text>
<text x="32.3" y="116.7">grupları</text>
<text x="53.7" y="116.7">sınıfı</text>
<text x="69.6" y="116.7">ölçüleri</text>
<text x="86.1" y="116.7">Rm N/mm</text>
<text x="108.2" y="116.7">mm</text>
<text x="123" y="116.7">Sp N/mm</text>
<text x="146.2" y="116.7">min</text>
<text x="161.7" y="116.7">Min.</text>
<text x="177.9" y="116.7">min</text>
<text x="55.2" y="120.5">50</text>
<text x="55.2" y="124.5">70</text>
<text x="70.2" y="120.7">≤ M39</text>
<text x="70.2" y="124.7">≤ M20</text>
<text x="90.8" y="120.5">500</text>
<text x="90.8" y="124.5">700</text>
<text x="107.8" y="120.5">0,6d</text>
<text x="107.8" y="124.5">0,4d</text>
<text x="127.2" y="120.5">500</text>
<text x="127.2" y="124.5">700</text>
<text x="148.1" y="120.5">-</text>
<text x="148.1" y="124.5">-</text>
<text x="164" y="120.5">-</text>
<text x="164" y="124.5">-</text>
<text x="179.8" y="120.5">-</text>
<text x="179.8" y="124.5">-</text>
<text x="28.8" y="127.3" transform="rotate(-90 28.8 127.3)">Öste</text>
<text x="32.1" y="127.3" transform="rotate(-90 32.1 127.3)">nitik</text>
<text x="71.2" y="171">CIVATA VE SAPLAMALARIN MEKANİK ÖZELLİKLERİ</text>
<text x="26.6" y="178.2">Mukavemet sınıfı</text>
<text x="71.9" y="178.2">3.6</text>
<text x="80.5" y="178.2">4.6</text>
<text x="84.9" y="174.5">TS 3576 EN 20898-1/ Nisan 1996</text>
<text x="88" y="178.2">4.8</text>
<text x="95.4" y="178.2">5.6</text>
<text x="104.5" y="178.2">5.8</text>
<text x="113.6" y="178.2">6.8</text>
<text x="133.8" y="178.2">8.8</text>
<text x="155.4" y="178.2">9.8</text>
<text x="164.9" y="178.2">10.9</text>
<text x="177.8" y="178.2">12.9</text>
<text x="26.6" y="186">Çekme mukavemeti R</text>
<text x="57.5" y="186">N/mm</text>
<text x="71.5" y="186">300</text>
<text x="83.9" y="186">400</text>
<text x="100.4" y="186">500</text>
<text x="113.2" y="186">600</text>
<text x="121.4" y="182.2">d≤16 mm</text>
<text x="125.1" y="186">800</text>
<text x="138.3" y="182.2">d&gt;16mm</text>
<text x="141.6" y="186">800</text>
<text x="155" y="186">900</text>
<text x="164.5" y="186">1000</text>
<text x="177.4" y="186">1200</text>
<text x="26.6" y="189.7">Akma gerilmesi alt sınırı,</text>
<text x="71.5" y="191.5">180</text>
<text x="80.2" y="191.5">240</text>
<text x="87.6" y="191.5">320</text>
<text x="95" y="191.5">300</text>
<text x="104.1" y="191.5">400</text>
<text x="113.2" y="191.5">480</text>
<text x="127" y="191.5">-</text>
<text x="143.5" y="191.5">-</text>
<text x="156.9" y="191.5">-</text>
<text x="167.2" y="191.5">-</text>
<text x="180.1" y="191.5">-</text>
<text x="26.6" y="193.4">R</text>
<text x="26.6" y="197.2">Kopma uzaması, A</text>
<text x="31.5" y="193.4">N/mm</text>
<text x="60.9" y="197.2">min.</text>
<text x="72.3" y="197.2">25</text>
<text x="80.9" y="197.2">22</text>
<text x="88.4" y="197.2">14</text>
<text x="95.8" y="197.2">20</text>
<text x="104.9" y="197.2">10</text>
<text x="114.8" y="197.2">8</text>
<text x="125.9" y="197.2">12</text>
<text x="142.4" y="197.2">12</text>
<text x="155.8" y="197.2">10</text>
<text x="166.9" y="197.2">9</text>
<text x="179.8" y="197.2">8</text>
<text x="26.6" y="200.9">Vickers sertliği, VS</text>
<text x="60.7" y="200.9">max.</text>
<text x="91.7" y="200.9">250</text>
<text x="125.1" y="200.9">320</text>
<text x="141.6" y="200.9">335</text>
<text x="155" y="200.9">360</text>
<text x="165.4" y="200.9">380</text>
<text x="178.1" y="200.9">435</text>
<text x="26.6" y="204.6">Rockwell sertliği, RS</text>
<text x="60.3" y="204.6">RS-B</text>
<text x="91.4" y="204.6">99,5</text>
<text x="127" y="204.6">-</text>
<text x="143.5" y="204.6">-</text>
<text x="157" y="204.6">-</text>
<text x="167.2" y="204.6">-</text>
<text x="180.1" y="204.6">-</text>
<text x="31.3" y="213.9">SAPLAMALAR İÇİN ALTERNATİF TANITIM İŞARETİ</text>
<text x="118.9" y="213.9">SOMUNLARIN KULLANILDIĞI CIVATALAR</text>
<text x="27.2" y="221.2">Mukavemet sınıfı</text>
<text x="43.8" y="217.4">TS 3576 EN 20898-1/ Nisan 1996</text>
<text x="55.9" y="221.2">8.8</text>
<text x="69.6" y="221.2">9.8</text>
<text x="82.5" y="221.2">10.9</text>
<text x="96.3" y="221.2">12.9</text>
<text x="113.5" y="221.2">Somunun</text>
<text x="125.3" y="217.4">TS 3611 EN 20898-2/ Nisan 1998</text>
<text x="147.7" y="221.2">Bağlandığı cıvatanın</text>
<text x="108.2" y="224.9">mukavemet sınıfı</text>
<text x="149.8" y="224.9">mukavemet sınıfı</text>
<text x="29" y="230.4">Tanıtım işareti</text>
<text x="118.9" y="228.6">4</text>
<text x="118.9" y="232.4">5</text>
<text x="147.5" y="232.4">3.6, 4.6, 4.8, 5.6, 5.8</text>
<text x="153.1" y="228.6">3.6, 4.6, 4.8</text>
<text x="118.9" y="236.1">6</text>
<text x="118.9" y="239.9">8</text>
<text x="158.8" y="236.1">6.8</text>
<text x="158.8" y="239.9">8.8</text>
<text x="118.9" y="243.6">9</text>
<text x="158.8" y="243.6">9.8</text>
<text x="118" y="247.3">10</text>
<text x="118" y="251.1">12</text>
<text x="157.9" y="247.3">10.9</text>
<text x="157.9" y="251.1">12.9</text>
</g>
<g font-size="3.1">
<text x="33.1" y="20.3">MAMÜL KALİTELERİ İLE İLGİLİ</text>
<text x="36.6" y="122.7">A1, A2</text>
<text x="37.2" y="126.3">ve A4</text>
<text x="55.2" y="128.5">80</text>
<text x="70.2" y="128.7">≤ M20</text>
<text x="90.8" y="128.5">800</text>
<text x="107.8" y="128.5">0,3d</text>
<text x="127.2" y="128.6">800</text>
<text x="148.1" y="128.6">-</text>
<text x="164" y="128.6">-</text>
<text x="179.8" y="128.6">-</text>
<text x="39.1" y="134.2">C1</text>
<text x="55.2" y="136.2">70</text>
<text x="55.2" y="132.5">50</text>
<text x="90.8" y="136.2">700</text>
<text x="90.8" y="132.5">500</text>
<text x="127.2" y="136.2">700</text>
<text x="127.2" y="132.5">500</text>
<text x="146.2" y="136.2">220</text>
<text x="148.1" y="132.5">-</text>
<text x="162" y="136.2">209</text>
<text x="164" y="132.5">-</text>
<text x="178.7" y="136.2">20</text>
<text x="179.8" y="132.5">-</text>
<text x="39.1" y="140">C3</text>
<text x="55.2" y="140">80</text>
<text x="55.2" y="143.7">50</text>
<text x="90.8" y="140">800</text>
<text x="90.8" y="143.7">500</text>
<text x="127.2" y="140">800</text>
<text x="127.2" y="143.7">500</text>
<text x="146.2" y="140">240</text>
<text x="148.1" y="143.7">-</text>
<text x="162" y="140">228</text>
<text x="164" y="143.7">-</text>
<text x="178.7" y="140">21</text>
<text x="179.8" y="143.7">-</text>
<text x="30.4" y="146.8" transform="rotate(-90 30.4 146.8)">Martensitik</text>
<text x="39.1" y="145.8">C4</text>
<text x="55.2" y="147.4">70</text>
<text x="66.1" y="147">Bütün çaplar</text>
<text x="90.8" y="147.4">700</text>
<text x="108.6" y="147">0,2</text>
<text x="127.2" y="147.4">700</text>
<text x="146.2" y="147.4">220</text>
<text x="162" y="147.4">209</text>
<text x="178.7" y="147.4">20</text>
<text x="55.2" y="153.5">45</text>
<text x="90.8" y="153.5">450</text>
<text x="127.2" y="153.5">450</text>
<text x="148.1" y="153.5">-</text>
<text x="164" y="153.5">-</text>
<text x="179.8" y="153.5">-</text>
<text x="30.4" y="160" transform="rotate(-90 30.4 160)">ferritik</text>
<text x="39.3" y="156.7">F1</text>
<text x="55.2" y="160.2">60</text>
<text x="90.8" y="160.2">600</text>
<text x="127.2" y="160.2">600</text>
<text x="148.1" y="160.2">-</text>
<text x="164" y="160.2">-</text>
<text x="179.8" y="160.2">-</text>
</g>
<g font-size="1.9" fill="#010000">
<text x="141.7" y="70.8">1</text>
<text x="65.6" y="78.3">1)</text>
<text x="134.5" y="82.2">1</text>
<text x="27.4" y="84.1">1)</text>
<text x="46.1" y="86">1</text>
<text x="135.7" y="86.2">1</text>
<text x="99.3" y="115.2">2</text>
<text x="135.2" y="115.2">2</text>
<text x="65.3" y="184.4">2</text>
<text x="39.3" y="191.9">2</text>
<text x="55.2" y="186.3">m</text>
<text x="28.7" y="193.8">eL</text>
</g>
</svg>
